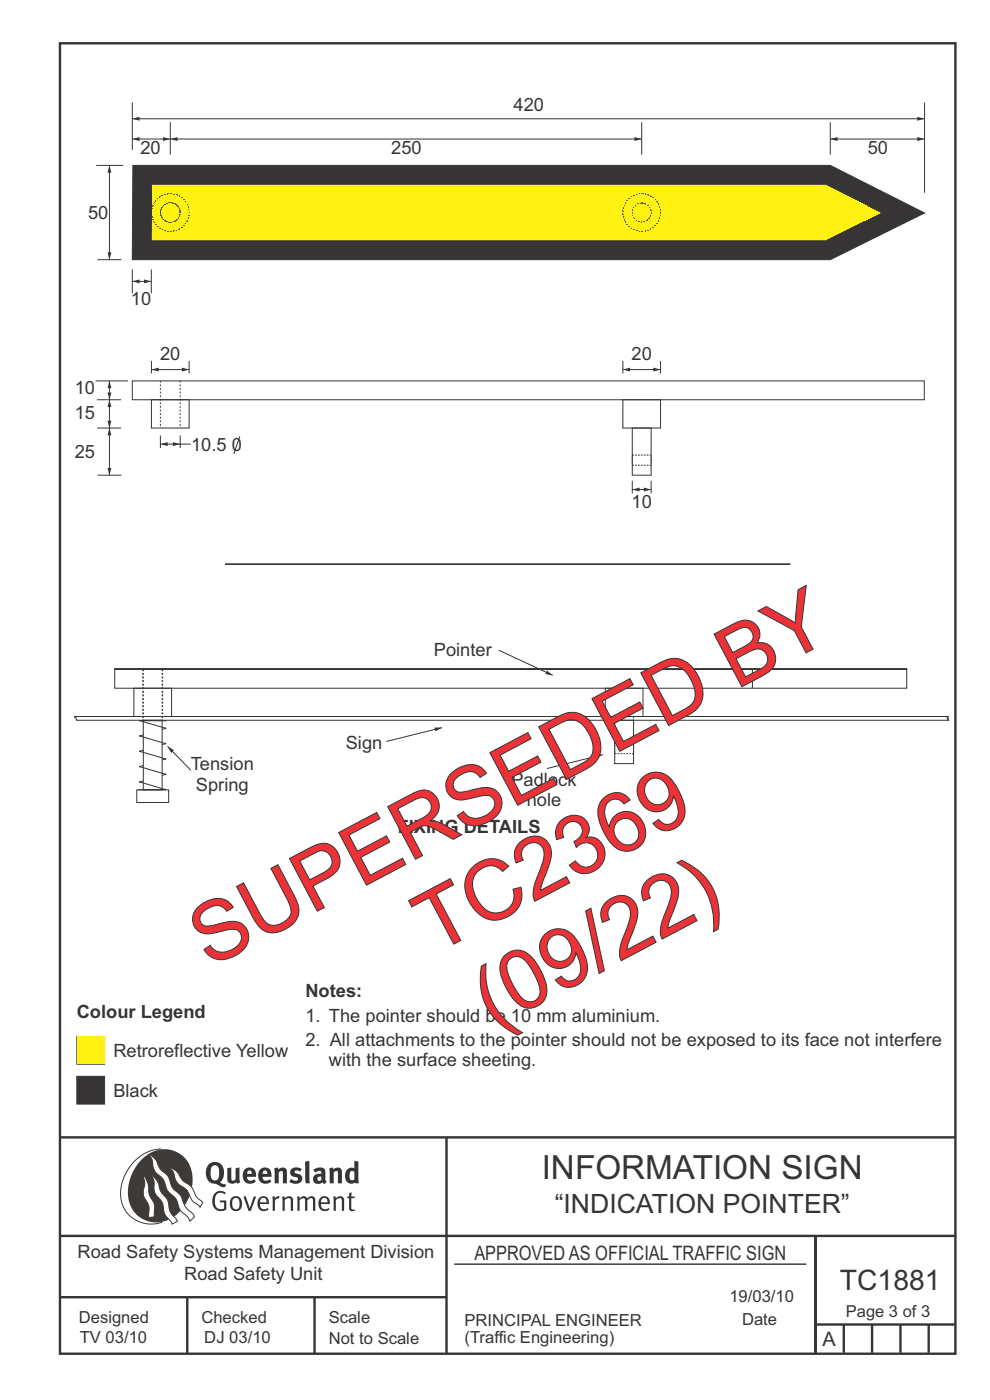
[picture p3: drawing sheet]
<svg xmlns="http://www.w3.org/2000/svg" width="210mm" height="297mm" viewBox="0 0 210 297" stroke-linecap="round" stroke-linejoin="round" font-family="sans-serif">
<g fill="none" stroke="#373435" stroke-width=".51">
<path d="M12.7 9.2h190v278h-190zM12.7 241.3h190M94.7 241.4v45.8M12.7 275.2h82M12.7 262.2h190.1M39.7 275.2v12M66.7 275.2v12M173 262.1v24.9M173 281h29.7M179 281v6M185 281v6M191 281v6"/>
<path d="M197 281v6"/>
</g>
<path d="M96.4 268.2h74.6" fill="none" stroke="#373435" stroke-width=".21"/>
<path d="M34.2 243.8a9.5 9.5 0 0 0-8.6 10.4 6.5 6.5 0 0 0 8.8 5.1" fill="none" stroke="#3d3a38" stroke-width=".21"/>
<path d="M30.1 245.9a6.1 6.1 0 0 1 7.3-1.6 6.1 6.1 0 0 1 3.4 6.7 8.8 8.8 0 0 1-7.1 8.3 6.1 6.1 0 0 1-6.5-7.5 10.5 10.5 0 0 1 2.9-5.9z" fill-rule="evenodd" fill="#3d3a38"/>
<g fill="#fefefe" stroke="#3d3a38" stroke-width=".21">
<path d="M30.4 249.4l.3 .3 .6 1.2 .4 2.5 1 2 .1 2.7-1.2 .2v-2.5l-1-1.8-.2-.7 .3-2.4z" fill-rule="evenodd"/>
<path d="M36 247.7l.5 .2 .9 .6 1.3 1.8 2 1.5 1 2.1 1.3 1.2-.5 1-1.7-1.4-1.2-2.3-1.9-1.4-.6-.9-.4-1.5z" fill-rule="evenodd"/>
<path d="M31.7 244.9l.3 .2 .9 .8 1.1 2 1.6 1.6 1 2.4 1.6 1.6 1.2 2.6 1.6 1.6 .2 .5-.9 .9-.5-.9-1.6-1.5-1-2.5-1.7-1.6-.9-2.4-1.7-1.7-.4-1-.3-1.5z" fill-rule="evenodd"/>
<path d="M32.2 249.4l.5 .4 .7 .9 .7 2.1 1.5 1.9 .5 2.4 1.5 1.8v.2l-1.1 .6-1.6-2.1-.5-2.6-1.5-1.9-.2-.9v-1.7z" fill-rule="evenodd"/>
</g>
<g fill="#373435">
<path d="M45.6 253.1l.5-.3 .7-.2 .6 .1 .5 .4-.2 .3-.9-.4-.8 .3-.3 .6-.1 1.1 .1 .7 .3 .5 .5 .3h.6l.4-.1v-1.3h-.8l-.1-.4h1.4v1.9l-.7 .3h-.8l-.6-.2-.5-.5-.3-.7-.1-1 .2-.8z" fill-rule="evenodd"/>
<path d="M49.5 254.3l.7-.1 .5 .4 .1 1.3-.2 .4-.3 .2h-.5l-.4-.4-.1-1zM49.2 254.1l-.5 1.1 .3 1.1 .7 .6 1-.1 .4-.4 .2-.6v-.7l-.2-.7-.3-.4-.5-.2h-.6z" fill-rule="evenodd"/>
<path d="M51.6 253.9l.5-.1 .9 2.6 .8-2.6h.5l-1.1 3.1h-.5z" fill-rule="evenodd"/>
<path d="M55.4 254.3l.4-.2 .4 .1 .3 .3v.6h-1.3zM55.1 254.1l-.5 .9v.8l.3 .6 .4 .4 .5 .1 1.1-.3h.1l-.2-.4-.6 .3-.7-.1-.2-.3-.1-.5v-.2h1.8l-.2-1.2-.8-.4h-.5z" fill-rule="evenodd"/>
<path d="M57.7 253.9l.5-.1 .1 .4 .5-.4h.5l-.2 .5h-.4l-.3 .4-.1 2.2h-.5z" fill-rule="evenodd"/>
<path d="M59.8 253.9l.5-.1a.24 .24 0 0 0 .1 .4 .24 .24 0 0 0 .3-.3l.8-.1 .6 .4 .1 2.7h-.5v-2.4l-.2-.2-.3-.1-.8 .4v2.3h-.5z" fill-rule="evenodd"/>
<path d="M63 253.9l.5-.1a.24 .24 0 0 0 .1 .3 .24 .24 0 0 0 .3-.2l.6-.1 .5 .2a.23 .23 0 0 0 .2 .2 .23 .23 0 0 0 .2-.2l.8-.2 .6 .4 .1 2.7h-.5v-2.4l-.1-.2-.3-.1-.8 .4v2.3h-.5v-2.4l-.1-.2-.3-.1-.8 .4v2.3h-.4z" fill-rule="evenodd"/>
<path d="M68.4 254.3l.4-.2 .4 .2 .3 .8h-1.4zM68 254.1l-.4 .9v.8l.2 .6 .4 .4 .5 .1 1-.2 .2-.1-.2-.4-.6 .3-.7-.1-.3-.4v-.6h1.9l-.2-1.1-.4-.4-.5-.1h-.5z" fill-rule="evenodd"/>
<path d="M70.7 253.9l.4-.1a.24 .24 0 0 0 .2 .4 .24 .24 0 0 0 .3-.3l.8-.1 .5 .4 .1 2.7h-.5v-2.4l-.1-.2-.3-.1-.9 .4v2.3h-.4z" fill-rule="evenodd"/>
<path d="M74.1 253.1l.5-.1-.1 .8h.8l-.2 .4h-.6v2.2l.2 .2 .5-.1 .1 .3-.3 .1h-.6l-.3-.4-.1-2.3h-.4v-.4h.4z" fill-rule="evenodd"/>
<path d="M45 247.4l.4-.2h.4l.6 .6v1.8l-.2 .5-.3 .3-.7-.1-.4-.5-.1-1.5zM44.3 247l-.4 .6-.2 .9v1l.4 .8 .6 .6 1.1 .2 1.5 .8 .5-.1 .2-.6h-.6l-.8-.4 .7-.9 .2-1.5a1.91 1.91 0 0 0-1.1-1.7 1.91 1.91 0 0 0-2.1 .3z" fill-rule="evenodd"/>
<path d="M48.2 247.8l.9-.1v2.4l.1 .3 .3 .1 .5-.3v-2.4l.8-.1v2.6l.2 .5-.7 .3a.39 .39 0 0 0-.7 0l-.8-.1-.5-.4z" fill-rule="evenodd"/>
<path d="M52.6 248.4l.3-.1 .3 .1 .2 .6h-1zM51.9 248.1l-.3 .4-.1 .8 .1 .7 .3 .7 .5 .3 .6 .1 .7-.1 .6-.3-.4-.5-.4 .2-.5 .1-.4-.2-.2-.4v-.2h1.9l-.1-1.1-.3-.6-1-.3-.5 .1z" fill-rule="evenodd"/>
<path d="M55.9 248.4l.3-.1 .3 .1 .2 .6h-1zM55.2 248.1l-.3 .5-.1 .8 .1 .7 .3 .6 .5 .3 .6 .1 .7-.1 .6-.3-.4-.5-.5 .2h-.6l-.4-.5v-.2h1.9l-.1-1-.3-.7-.5-.2-.5-.1-.5 .1z" fill-rule="evenodd"/>
<path d="M58.1 247.9l.8-.2 .1 .4 1-.4 .7 .3 .2 .5v2.5h-.9v-2.2l-.2-.4-.7 .3v2.3h-.8z" fill-rule="evenodd"/>
<path d="M61.8 248l.9-.3 1.3 .3-.3 .5-.8-.2-.4 .3 .1 .2 1 .4 .4 .4 .1 .8-.5 .5-1 .2-1.2-.3 .3-.7 1.1 .4 .2-.1 .2-.2-.1-.4-1-.2-.4-.3-.2-.7z" fill-rule="evenodd"/>
<path d="M67.4 249.7l.8-.1-.1 .7-.3 .2h-.3l-.2-.4zM66.5 248.1l.3 .7 .8-.4 .5 .2a.35 .35 0 0 1 0 .4 .35 .35 0 0 1-.5 0l-1 .4-.2 1 .2 .4 .3 .2 1.1 .1a.49 .49 0 0 1 .9 .1l.4-.5-.3-.4v-1.8l-.2-.5-.4-.3h-.6z" fill-rule="evenodd"/>
<path d="M69.8 247.9l.8-.2 .1 .4 1-.4 .7 .3 .1 .5v2.5h-.8v-2.3l-.3-.3-.6 .3v2.3h-.9z" fill-rule="evenodd"/>
<path d="M74.4 248.5l.4-.1 .4 .2v1.6l-.4 .2-.4-.1-.2-.3v-1zM75.2 246.3v1.3a.19 .19 0 0 1-.1 .3 .19 .19 0 0 1-.3-.2l-.8 .1-.5 .6-.3 .9 .1 1 .3 .5 .6 .3h.6l.5-.3 .1 .2h.7l-.1-4.6z" fill-rule="evenodd"/>
<path d="M64.7 246.5l.9-.2 .1 4.7h-.8l-.1-.3z" fill-rule="evenodd"/>
</g>
<path d="M16.3 219.9h5.9v5.9h-5.9z" fill-rule="evenodd" fill="#fefefe" stroke="#373435" stroke-width=".21"/>
<path d="M16.3 228.3h5.9v5.9h-5.9z" fill-rule="evenodd" fill="#373435" stroke="#373435" stroke-width=".21"/>
<path d="M16.3 219.9h5.9v5.9h-5.9z" fill-rule="evenodd" fill="#fff212"/>
<path d="M24.3 142h168v4h-168zM28.4 146h8v6h-8zM35.1 154.5l-5.5 1.6M35.1 157.8l-5.5 1.6M128.4 146h8v6h-8zM35.1 161l-5.5 1.6M35.1 164.3l-5.5 1.6" fill="none" stroke="#373435" stroke-width=".21"/>
<circle cx="29.6" cy="156.1" r=".05" fill="#373435" stroke="#373435" stroke-width=".21"/>
<path d="M30.3 142v10.8M34.5 142v10.8" fill="none" stroke="#373435" stroke-width=".21" stroke-dasharray=".4 .4" stroke-linecap="butt"/>
<path d="M30.4 152.8h4v14.8h-4z" fill-rule="evenodd" fill="#fefefe" stroke="#373435" stroke-width=".21"/>
<path d="M15.8 152h185.3l-.2 .3 .3 .3v.2h-185v-.4zM29.6 156.1l5.5 1.7M29.6 159.4l5.5 1.6M35.4 152.9h-5.8l5.5 1.6M93.7 154.4l-11.8 2.9M130.4 152.8h4v9.2h-4zM159.6 142v4M29 167.6h6.8v2.6h-6.8zM29.6 165.9l5.5 1.6M29.6 162.6l5.5 1.7M35.1 167.5h-5.9" fill="none" stroke="#373435" stroke-width=".21"/>
<g fill="#373435" stroke="#373435" stroke-width=".21">
<circle cx="35.1" cy="154.5" r=".05"/>
<circle cx="35.1" cy="157.8" r=".05"/>
<circle cx="29.6" cy="165.9" r=".05"/>
<circle cx="29.7" cy="152.9" r=".05"/>
<circle cx="35.1" cy="164.3" r=".05"/>
<circle cx="29.6" cy="162.6" r=".05"/>
<circle cx="35.1" cy="161" r=".05"/>
<circle cx="29.6" cy="159.4" r=".05"/>
<circle cx="35.1" cy="167.5" r=".05"/>
</g>
<path d="M30.4 142v10.8M34.4 142v10.8" fill="none" stroke="#373435" stroke-width=".21" stroke-dasharray=".4 .4" stroke-linecap="butt"/>
<path d="M130.4 152v.8M134.4 152v.8" fill="none" stroke="#373435" stroke-width=".21" stroke-dasharray=".4 .2" stroke-linecap="butt"/>
<path d="M92.2 154.3l1.5 .1-1.3 .7z" fill="#373435"/>
<path d="M127.9 160.1l-11.9 2.9" fill="none" stroke="#373435" stroke-width=".21"/>
<path d="M126.3 160.1h1.6l-1.4 .8z" fill="#373435"/>
<path d="M105.8 137.9l11.5 5.4" fill="none" stroke="#373435" stroke-width=".21"/>
<path d="M116 142.2l1.3 1.1-1.6-.3z" fill="#373435"/>
<path d="M35.5 158.3l5 5.1" fill="none" stroke="#373435" stroke-width=".21"/>
<path d="M35.5 158.3l1.4 .8-.6 .6z" fill="#373435"/>
<g fill="#373435" stroke="#373435" stroke-width=".21">
<path d="M24.3 141.9h168v.1h-168z" fill-rule="evenodd"/>
<path d="M28.2 35.1h147.9l20 10.1-20 9.9h-148z" fill-rule="evenodd"/>
</g>
<path d="M130.4 157.7h4v2.2h-4z" fill="none" stroke="#373435" stroke-width=".21" stroke-dasharray=".4 .2" stroke-linecap="butt"/>
<path d="M32.2 39.1h143l12 6.1-12 5.9h-143.1z" fill-rule="evenodd" fill="#fff212" stroke="#373435" stroke-width=".21"/>
<g fill="none" stroke="#373435" stroke-width=".21" stroke-dasharray=".4 .2" stroke-linecap="butt">
<circle cx="36.1" cy="45.1" r="4"/>
<circle cx="136.1" cy="45.1" r="2"/>
<circle cx="136.1" cy="45.1" r="4"/>
</g>
<circle cx="36.1" cy="45.1" r="2.09" fill="none" stroke="#373435" stroke-width=".21" stroke-dasharray=".4 .1" stroke-linecap="butt"/>
<path d="M28.1 25.2h168" fill="none" stroke="#373435" stroke-width=".21"/>
<g fill="#373435">
<path d="M194.6 24.8l1.5 .4-1.5 .4z"/>
<path d="M28.1 25.2l1.5-.4v.8z"/>
</g>
<path d="M28.1 29.5h8" fill="none" stroke="#373435" stroke-width=".21"/>
<g fill="#373435">
<path d="M34.6 29.1l1.5 .4-1.5 .4z"/>
<path d="M28.1 29.5l1.5-.4v.8z"/>
</g>
<path d="M28.1 59.7h4" fill="none" stroke="#373435" stroke-width=".21"/>
<g fill="#373435">
<path d="M30.6 59.3l1.5 .4-1.5 .4z"/>
<path d="M28.1 59.7l1.5-.4v.8z"/>
</g>
<path d="M176.1 29.5h20" fill="none" stroke="#373435" stroke-width=".21"/>
<g fill="#373435">
<path d="M194.6 29.1l1.5 .4-1.5 .4z"/>
<path d="M176.1 29.5l1.6-.4v.8z"/>
</g>
<path d="M20.4 35.1h5.7M23.2 35.1v20M28.1 21.7v10.1M196.1 21.7v19.2M20.7 55.1h5.1M28.1 57.2v5" fill="none" stroke="#373435" stroke-width=".21"/>
<g fill="#373435">
<path d="M23.2 35.1l.4 1.5h-.8z"/>
<path d="M22.8 53.5h.8l-.4 1.6z"/>
</g>
<path d="M36.1 29.5h100M36.1 25.9v6.9M136.1 25.9v6.9M176.1 25.9v6.9M28.1 80.8h168v4h-168z" fill="none" stroke="#373435" stroke-width=".21"/>
<g fill="#373435">
<path d="M36.1 29.5l1.6-.4v.8z"/>
<path d="M134.6 29.1l1.5 .4-1.5 .4z"/>
</g>
<path d="M20.3 80.8h6.9M20.6 84.8h5.1M23.2 80.8v4M34 92.4v2.6M20.7 100.8h5.1" fill="none" stroke="#373435" stroke-width=".21"/>
<g fill="#373435">
<path d="M23.2 80.8l.4 1.5h-.8z"/>
<path d="M22.8 83.3h.8l-.4 1.5z"/>
</g>
<path d="M34 94.2h4.2" fill="none" stroke="#373435" stroke-width=".21"/>
<g fill="#373435">
<path d="M36.7 93.8l1.5 .4-1.5 .4z"/>
<path d="M34 94.2l1.6-.4v.8z"/>
</g>
<path d="M23.2 90.8v10M32.1 84.8h8v6h-8zM132.1 84.8h8v6h-8zM134.1 90.8h4v10h-4z" fill="none" stroke="#373435" stroke-width=".21"/>
<path d="M34 80.8v10M38.2 80.8v10" fill="none" stroke="#373435" stroke-width=".21" stroke-dasharray=".4 .4" stroke-linecap="butt"/>
<g fill="#373435">
<path d="M22.8 99.3h.8l-.4 1.5z"/>
<path d="M23.2 90.8l.4 1.5h-.8z"/>
</g>
<path d="M20.6 90.8h5.1M23.2 84.8v6" fill="none" stroke="#373435" stroke-width=".21"/>
<g fill="#373435">
<path d="M23.2 84.8l.4 1.5h-.8z"/>
<path d="M22.8 89.3h.8l-.4 1.5z"/>
</g>
<path d="M32.1 57.2v5M38 94.2h2.4M38.2 92.4v2.6M50.9 92.6l-1.3 3.7M134.1 102v2.7M134.1 103.8h4" fill="none" stroke="#373435" stroke-width=".21"/>
<path d="M134.1 96.5h4v2.2h-4z" fill="none" stroke="#373435" stroke-width=".21" stroke-dasharray=".4 .2" stroke-linecap="butt"/>
<g fill="#373435">
<path d="M136.6 103.4l1.5 .4-1.5 .5z"/>
<path d="M134.1 103.8l1.6-.4v.9z"/>
</g>
<path d="M132.1 76.6v2.6M132.1 78.4h8M138.1 102v2.7" fill="none" stroke="#373435" stroke-width=".21"/>
<g fill="#373435">
<path d="M138.6 78l1.5 .4-1.5 .4z"/>
<path d="M132.1 78.4l1.6-.4v.8z"/>
</g>
<path d="M32.1 76.6v2.6M32.1 78.4h8M140.1 76.6v2.6" fill="none" stroke="#373435" stroke-width=".21"/>
<g fill="#373435">
<path d="M38.6 78l1.5 .4-1.5 .4z"/>
<path d="M32.1 78.4l1.6-.4v.8z"/>
</g>
<path d="M40.1 76.6v2.6" fill="none" stroke="#373435" stroke-width=".21"/>
<path d="M47.7 119.7h120" fill="none" stroke="#373435" stroke-width=".35"/>
<g font-size="17.6" fill="#ed3237">
<text x="92.2" y="202.4" transform="rotate(-28 92.2 202.4)">TC2369</text>
<text x="44.4" y="205.4" transform="rotate(-28 44.4 205.4)">SUPERSEDED BY</text>
<text x="104.5" y="218.2" transform="rotate(-28 104.5 218.2)">(09/22)</text>
</g>
<text font-size="7.1" fill="#373435" x="114.9" y="250.1">INFORMATION SIGN</text>
<text font-size="6" fill="#373435" x="178.2" y="273.6">TC1881</text>
<text font-size="5.6" fill="#373435" x="117.7" y="257.3">“INDICATION POINTER”</text>
<g font-size="4.2" fill="#373435">
<text x="100.6" y="267.2">APPROVED AS OFFICIAL TRAFFIC SIGN</text>
<text x="174.5" y="285.5">A</text>
</g>
<g font-size="3.9" fill="#373435">
<text x="108.9" y="23.6">420</text>
<text x="29.8" y="32.6">20</text>
<text x="83" y="32.6">250</text>
<text x="184.1" y="32.6">50</text>
<text x="18.7" y="46.5">50</text>
<text x="27.8" y="64.8">10</text>
<text x="34" y="76.4">20</text>
<text x="134" y="76.4">20</text>
<text x="15.9" y="83.6">10</text>
<text x="15.9" y="88.9">15</text>
<text x="40.5" y="95.8">10.5 0</text>
<text x="15.9" y="97.2">25</text>
<text x="134" y="107.8">10</text>
<text x="92" y="139.3">Pointer</text>
<text x="73.3" y="159">Sign</text>
<text x="40.5" y="163.4">Tension</text>
<text x="41.6" y="167.7">Spring</text>
<text x="108.5" y="166.7">Padlock</text>
<text x="111.7" y="171">hole</text>
<text x="84.4" y="176.8">FIXING DETAILS</text>
<text x="64.8" y="211.5">Notes:</text>
<text x="16.3" y="216">Colour Legend</text>
<text x="64.8" y="216.7">1. The pointer should be 10 mm aluminium.</text>
<text x="64.8" y="221.9">2. All attachments to the pointer should not be exposed to its face not interfere</text>
<text x="24" y="224.3">Retroreflective Yellow</text>
<text x="69.8" y="226.2">with the surface sheeting.</text>
<text x="24" y="232.7">Black</text>
<text x="16.4" y="266.8">Road Safety Systems Management Division</text>
<text x="39.1" y="271.6">Road Safety Unit</text>
</g>
<g font-size="3.5" fill="#373435">
<text x="16.7" y="280.6">Designed</text>
<text x="42.7" y="280.6">Checked</text>
<text x="69.7" y="280.6">Scale</text>
<text x="98.5" y="281.3">PRINCIPAL ENGINEER</text>
<text x="154.7" y="276.2">19/03/10</text>
<text x="157.4" y="281.2">Date</text>
<text x="179.4" y="279.4">Page 3 of 3</text>
<text x="16.9" y="284.8">TV 03/10</text>
<text x="43.3" y="284.9">DJ 03/10</text>
<text x="69.7" y="285.2">Not to Scale</text>
<text x="98.5" y="284.8">(Traffic Engineering)</text>
</g>
</svg>
